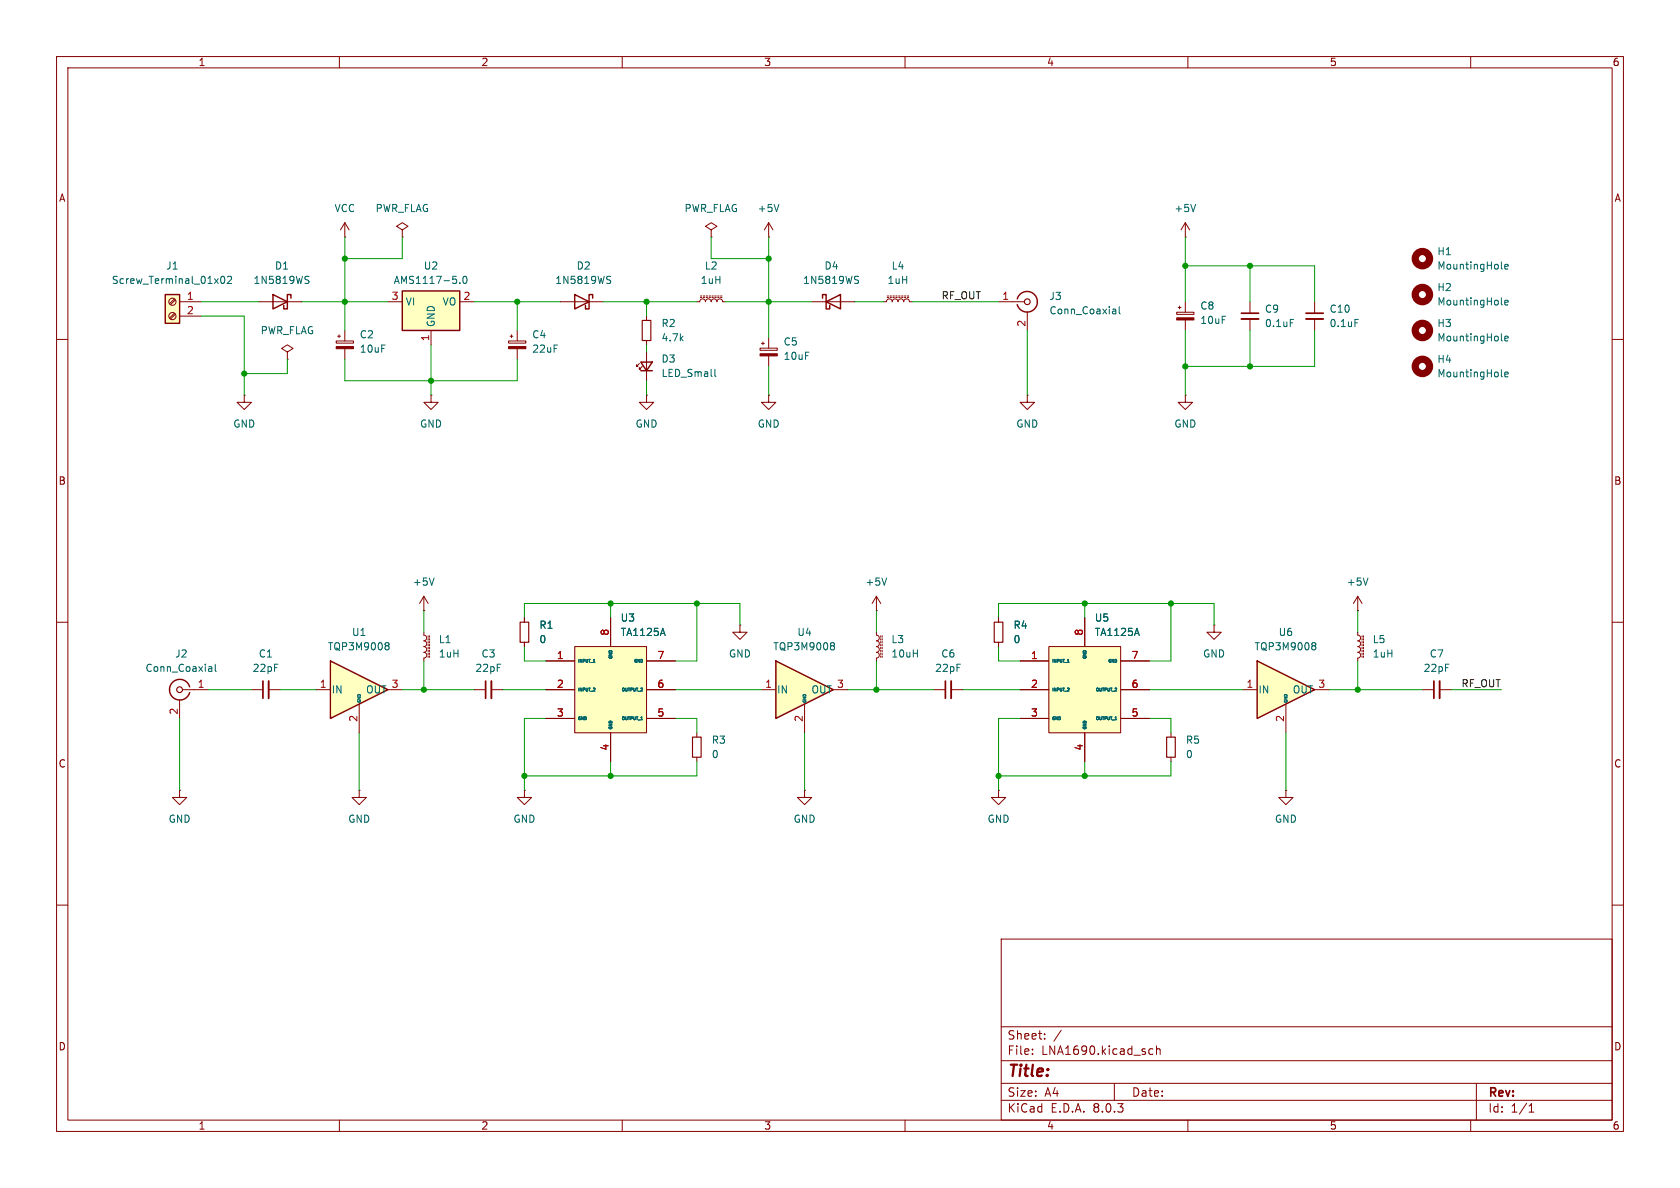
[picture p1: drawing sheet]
<svg xmlns="http://www.w3.org/2000/svg" width="297mm" height="210mm" viewBox="0 0 297 210" stroke-linecap="round" stroke-linejoin="round" font-family="sans-serif">
<g fill="none" stroke="#840000" stroke-width=".18">
<path d="M10 10h277v190h-277zM12 12h273v186h-273zM60 10v2M110 10v2M160 10v2M210 10v2M260 10v2M10 60h2M285 60h2M10 110h2M285 110h2M10 160h2"/>
<path d="M285 160h2M177 166h108v32h-108zM60 198v2M110 198v2M160 198v2M177 194.5h108M177 191.5h108M177 187.5h108M177 181.5h108M182.5 186.3v.1M182.5 185.5v.1M184.7 183.6v.1"/>
<path d="M184.7 182.8v.1M187.6 182.1l-1.3 2M197 191.5v3M203.2 186.3h.6M203.2 185.5h.6M204.5 185.5l.2-.1 .3 .1 .1 .9M204.5 184.9v1.5M210 198v2M260 198v2M261 191.5v6.5M270.3 196.6h.9M270.3 195.5l.4-.4v1.5"/>
</g>
<path d="M137.2 116.8l10.1 5.1-10.1 5.1z" fill="#ffffc2"/>
<path d="M137.2 116.8l10.1 5.1-10.1 5.1zM33.5 121.4a1.81 1.81 0 0 0-2.8-1 1.81 1.81 0 0 0 0 3 1.81 1.81 0 0 0 2.8-1" fill="none" stroke="#840000" stroke-width=".25"/>
<g fill="none" stroke="#840000" stroke-width=".18">
<path d="M74.9 111.8v.5l.4 .1 .1 .4-.1 .3-.4 .2 .4 .1 .1 .4-.1 .4-.4 .1 .4 .2 .1 .5-.2 .2-.3 .1 .4 .2 .1 .3-.1 .4-.4 .1v.5M75.7 112.4v.2M75.7 112.9v.3M75.7 113.4v.3M75.7 113.9v.3M75.7 114.4v.3M75.7 114.9v.3M75.7 115.4v.3M75.7 116v.2M75.9 112.4v.2M75.9 112.9v.3M75.9 113.4v.3"/>
<path d="M75.9 113.9v.3M75.9 114.4v.3M75.9 114.9v.3M75.9 115.4v.3M75.9 116v.2M214.6 110.5v1.3h1.3l-1.3 1.2-1.2-1.2h1.2M214.6 110.5h.1M31.7 139.7v1.3h1.3l-1.3 1.2-1.2-1.2h1.2M31.7 139.7h.1M31.7 123.7v3.3M32.3 121.9h4.5M63.5 139.7v1.3h1.3l-1.3 1.2-1.3-1.2h1.3"/>
<path d="M63.5 139.7h.1M92.7 139.7v1.3h1.3l-1.3 1.2-1.3-1.2h1.3M92.7 139.7h.1M134.6 121.9h2.6M142.2 124.5v5M147.3 121.9h2.6"/>
</g>
<path d="M37 117.8l.4 .1v.8M37.4 118.6l-.4 .1M37.4 118.1l-.4 .1M38.1 117.4v1.1l.1 .2M147 113.6h.3l.2 .3-.2 .3M147 114.2h.3M147.3 114.2l.2 .2v.2l-.1 .2-.4 .1" fill="none" stroke="#006464" stroke-width=".18"/>
<circle cx="31.8" cy="121.9" r=".51" fill="none" stroke="#840000" stroke-width=".2"/>
<path d="M58.4 116.8l10.2 5.1-10.2 5.1z" fill="#ffffc2"/>
<path d="M58.4 116.8l10.2 5.1-10.2 5.1z" fill="none" stroke="#840000" stroke-width=".25"/>
<g fill="none" stroke="#840000" stroke-width=".18">
<path d="M59.7 59.4h.5M59.9 59.2v.5M61 58.4v1.9M59.4 60.3h3.1v.4h-3.1zM61 61.6v1.9M74.9 108h.1M74.9 105.4l-.7 1.3M74.9 105.4v2.6M74.9 105.4l.8 1.3M92.7 109.2v.8M92.7 113.5v.8M130.8 110.5v1.3h1.3l-1.3 1.2-1.3-1.2h1.3"/>
<path d="M130.8 110.5h.1M240 111.8v.5l.4 .1 .1 .4-.1 .3-.4 .2 .4 .1 .1 .4-.1 .4-.4 .1 .4 .2 .1 .5-.2 .2-.3 .1 .4 .2 .1 .3-.1 .4-.4 .1v.5M240.8 112.4v.2M240.8 112.9v.3M240.8 113.4v.3M240.8 113.9v.3M240.8 114.4v.3M240.8 114.9v.3M240.8 115.4v.3M240.8 116v.2M241 112.4v.2M241 112.9v.3"/>
<path d="M241 113.4v.3M241 113.9v.3M241 114.4v.3M241 114.9v.3M241 115.4v.3M241 116v.2M44.4 121.9h2.1M47.5 121.9h2M55.9 121.9h2.5M63.5 124.5v5M68.6 121.9h2.5M123.2 129.5v.8"/>
<path d="M123.2 133.9v.7M142.2 139.7v1.3h1.3l-1.3 1.2-1.2-1.2h1.2M142.2 139.7h.1M176.5 139.7v1.3h1.3l-1.3 1.2-1.2-1.2h1.2M176.5 139.7h.1M251.5 121.9h2M254.5 121.9h2"/>
</g>
<path d="M68.3 113.6h.2l.3 .3-.3 .3M68.3 114.2h.2M68.5 114.2l.3 .2v.2l-.1 .2-.4 .1M76.7 102.2l-.4 1.2" fill="none" stroke="#006464" stroke-width=".18"/>
<path d="M47.5 120.4v3M254.5 120.4v3" fill="none" stroke="#840000" stroke-width=".33"/>
<path d="M46.5 120.4v3M253.5 120.4v3" fill="none" stroke="#840000" stroke-width=".3"/>
<path d="M91.9 110h1.6v3.5h-1.6zM122.4 130.3h1.6v3.6h-1.6z" fill="none" stroke="#840000" stroke-width=".2"/>
<path d="M59.4 61.3h3.1v.3h-3.1z" fill="#840000" stroke="#840000" stroke-width=".18"/>
<path d="M71.1 51.4h10.2v7h-10.2z" fill="#ffffc2"/>
<path d="M71.1 51.4h10.2v7h-10.2zM101.6 52.1l2.5 1.2-2.5 1.3zM104.8 52.7v-.6h-.7v2.5h-.6v-.6M145.4 52.7v-.6h.6v2.5h.7v-.6M146 53.3l2.6-1.2v2.5zM113.3 64h2l-1 1.5zM113.3 65.5h2" fill="none" stroke="#840000" stroke-width=".25"/>
<g fill="none" stroke="#840000" stroke-width=".18">
<path d="M68.6 53.3h2.5M76.2 58.4v2.6M81.3 53.3h2.5M99.1 53.3h7.6M114.3 55.9v.7M135.9 59.7v1.8M143.5 53.3h7.6M113 64.3l-.5 .5v-.3v.3h.3M113.5 64.8l-.5 .5v-.3v.3h.3M114.3 69.9v1.2h1.3l-1.3 1.3-1.3-1.3h1.3M114.3 69.9h.1M114.3 60.2v.8"/>
<path d="M114.3 62.2v5.1M134.4 61.5h3v.4h-3zM134.6 60.7h.5M134.9 60.5v.5M135.9 69.9v1.2h1.3l-1.3 1.3-1.3-1.3h1.3M135.9 69.9h.1M135.9 62.9v1.9M227.3 139.7v1.3h1.3l-1.3 1.2-1.2-1.2h1.2M227.3 139.7h.1"/>
</g>
<path d="M81.3 50v.1M82 48.9l.1-.1a.68 .68 0 0 1 .5 .7 .68 .68 0 0 1-.5 .6 .84 .84 0 0 1-.1-1.2zM107.5 48.8l.5 .1M107.5 49.4l.3 .2 .2 .3-.3 .2h-.3M151.3 48.8l.5 .1M151.3 49.4l.4 .2 .1 .3-.3 .2h-.3M126.4 65.3v1.1l.2 .2" fill="none" stroke="#006464" stroke-width=".18"/>
<path d="M113.5 56.6h1.6v3.6h-1.6z" fill="none" stroke="#840000" stroke-width=".2"/>
<path d="M134.4 62.5h3v.4h-3z" fill="#840000" stroke="#840000" stroke-width=".18"/>
<path d="M222.2 116.8l10.2 5.1-10.2 5.1z" fill="#ffffc2"/>
<path d="M222.2 116.8l10.2 5.1-10.2 5.1z" fill="none" stroke="#840000" stroke-width=".25"/>
<g fill="none" stroke="#840000" stroke-width=".18">
<path d="M135.9 39.4l-.8 1.2M135.9 39.4v2.5M135.9 39.4l.8 1.2M71.1 40.6l1-.6-1-.6-1 .6 1 .6v1.3M71.1 41.9h.1M90.2 59.4h.5M90.4 59.2v.5M91.4 58.4v1.9M123.2 53.3h.5l.1-.3 .4-.2 .4 .2 .1 .3 .2-.3 .3-.2 .4 .2 .1 .3 .2-.3 .3-.2 .4 .2 .1 .3 .2-.3 .4-.2 .3 .2 .2 .3h.5M123.8 52.6h.3M123.8 52.3h.3M124.3 52.6h.3"/>
<path d="M124.3 52.3h.3M124.8 52.6h.3M124.8 52.3h.3M125.3 52.6h.3M125.3 52.3h.3M125.7 40.6l-1-.6 1-.6 1 .6-1 .6v1.3M125.7 41.9h.1M125.9 52.6h.2M125.9 52.3h.2M126.4 52.6h.2M126.4 52.3h.2M126.9 52.6h.2"/>
<path d="M126.9 52.3h.2M127.4 52.6h.2M127.4 52.3h.2M135.9 41.9h.1M89.9 60.3h3.1v.4h-3.1zM91.4 61.6v1.9M207 129.5v.8M207 133.9v.7M219.7 121.9h2.5M227.3 124.5v5M232.4 121.9h2.5"/>
</g>
<path d="M137.7 36.1l-.4 1.3M232.1 113.6h.3l.2 .3-.2 .3M232.1 114.2h.3M232.4 114.2l.2 .2v.2l-.1 .2-.4 .1" fill="none" stroke="#006464" stroke-width=".18"/>
<path d="M89.9 61.3h3.1v.3h-3.1z" fill="#840000" stroke="#840000" stroke-width=".18"/>
<path d="M206.2 130.3h1.6v3.6h-1.6z" fill="none" stroke="#840000" stroke-width=".2"/>
<path d="M101.6 114.3h12.7v15.2h-12.7z" fill="#ffffc2"/>
<g fill="none" stroke="#840000" stroke-width=".18">
<path d="M96.5 116.8h5.1M101.6 114.3h12.7v15.2h-12.7zM107.9 109.2v5.1M114.3 116.8h5.1M176.5 109.2v.8M176.5 113.5v.8M83.8 121.9h2.1M86.9 121.9h2M96.5 121.9h5.1M96.5 127h5.1M107.9 129.5v5.1M114.3 121.9h5.1"/>
<path d="M114.3 127h5.1"/>
</g>
<g fill="none" stroke="#006464" stroke-width=".18">
<path d="M102.3 116.6v.5M102.9 116.6v.5l-.3-.5v.5M103.3 116.6h-.2v.5M103.6 116.6v.4M103.9 116.6v.4M104.1 116.6h.3M104.2 116.6v.5M104.9 117.1h.3M105 116.6v.5M102.3 121.6v.5M102.9 121.6v.5l-.3-.5v.5M103.3 121.7l-.2-.1v.5"/>
<path d="M103.6 121.6v.5M103.9 121.6v.5M104.1 121.6h.3M104.2 121.6v.5M104.9 121.7h.2M113.3 127.2h.3"/>
</g>
<path d="M86.9 120.4v3" fill="none" stroke="#840000" stroke-width=".33"/>
<path d="M85.9 120.4v3" fill="none" stroke="#840000" stroke-width=".3"/>
<path d="M175.8 110h1.5v3.5h-1.5z" fill="none" stroke="#840000" stroke-width=".2"/>
<path d="M185.4 114.3h12.7v15.2h-12.7z" fill="#ffffc2"/>
<g fill="none" stroke="#840000" stroke-width=".18">
<path d="M209.5 39.4l-.7 1.2M209.5 39.4v2.5M209.5 39.4l.8 1.2M45.7 53.3h7.6M209.5 41.9h.1M43.2 69.9v1.2h1.2l-1.2 1.3-1.3-1.3h1.3M43.2 69.9h.1M50.8 62.2l1-.6-1-.6-1 .6 1 .6v1.3M50.8 63.5h.1M76.2 69.9v1.2h1.3l-1.3 1.3-1.3-1.3h1.3M76.2 69.9h.1M181.6 69.9v1.2h1.3l-1.3 1.3-1.3-1.3h1.3"/>
<path d="M181.6 69.9h.1M154.9 111.8v.5l.4 .1 .1 .4-.1 .3-.4 .2 .4 .1 .2 .4-.2 .4-.4 .1 .5 .2v.5l-.2 .2-.3 .1 .4 .2 .2 .3-.2 .4-.4 .1v.5M154.9 108h.1M154.9 105.4v2.6M154.9 105.4l-.7 1.3M154.9 105.4l.8 1.3M155.7 112.4v.2M155.7 112.9v.3M155.7 113.4v.3M155.7 113.9v.3M155.7 114.4v.3M155.7 114.9v.3"/>
<path d="M155.7 115.4v.3M155.7 116v.2M156 112.4v.2M156 112.9v.3M156 113.4v.3M156 113.9v.3M156 114.4v.3M156 114.9v.3M156 115.4v.3M156 116v.2M180.3 116.8h5.1M185.4 114.3h12.7v15.2h-12.7z"/>
<path d="M191.8 109.2v5.1M198.1 116.8h5.1M180.3 121.9h5.1M180.3 127h5.1M191.8 129.5v5.1M198.1 121.9h5.1M198.1 127h5.1"/>
</g>
<g fill="none" stroke="#006464" stroke-width=".18">
<path d="M211.4 36.1l-.5 1.3M54.1 49.4l.4 .2 .1 .3-.2 .2h-.3M54.1 48.8l.5 .1M266 59.8l.6-.1v-.2l-.4-.1-.2 .2 .1 .6h.5M265.4 60.1l.2 .2M156.8 102.2l-.5 1.2M186.1 116.6v.5M186.7 116.6v.5l-.3-.5v.5M187.2 116.6h-.3v.5M187.4 116.6v.4M187.7 116.6v.4M187.9 116.6h.3"/>
<path d="M188 116.6v.5M188.7 117.1h.3M188.8 116.6l.1 .5M186.1 121.6v.5M186.7 121.6v.5l-.3-.5v.5M187.2 121.7l-.3-.1v.5M187.4 121.6v.5M187.7 121.6v.5M187.9 121.6h.3M188 121.6v.5M188.7 121.7h.3M197.1 127.2h.3"/>
</g>
<circle cx="251.5" cy="58.4" r="1.27" fill="none" stroke="#840000" stroke-width="1.3"/>
<path d="M48.3 52.1l2.5 1.2-2.5 1.3zM51.4 52.7v-.6h-.6v2.5h-.6v-.6" fill="none" stroke="#840000" stroke-width=".25"/>
<path d="M29.2 52.1h2.5v5.1h-2.5z" fill="#ffffc2"/>
<path d="M29.2 52.1h2.5v5.1h-2.5zM179.8 52.8a1.81 1.81 0 0 1 2-1.3 1.81 1.81 0 0 1 1.6 1.8M183.4 53.3a1.82 1.82 0 0 1-1.6 1.8 1.82 1.82 0 0 1-2-1.3" fill="none" stroke="#840000" stroke-width=".25"/>
<g fill="none" stroke="#840000" stroke-width=".18">
<path d="M61 39.4l-.8 1.2M61 39.4v2.5M61 39.4l.7 1.2M30.8 55.4l-.8 .8M30.8 52.8l-.8 .9M31 55.5l-.9 .9M31 53l-.9 .8M31.7 53.3h3.9M31.7 55.9h3.9M61 41.9h.1M156.2 53.3h.5l.2-.3 .3-.2 .4 .2 .1 .3 .2-.3 .3-.2 .4 .2 .1 .3 .2-.3 .4-.2 .3 .2 .2 .3 .1-.3 .4-.2 .3 .2 .2 .3h.5M156.8 52.6h.3"/>
<path d="M156.8 52.3h.3M157.4 52.6h.2M157.4 52.3h.2M157.9 52.6h.2M157.9 52.3h.2M158.4 52.6h.2M158.4 52.3h.2M158.9 52.6h.2M158.9 52.3h.2M159.4 52.6h.2M159.4 52.3h.2M159.9 52.6h.2"/>
<path d="M159.9 52.3h.2M160.4 52.6h.3M160.4 52.3h.3M176.5 53.3h4.6M181.6 55.1v3.3M208 55.2h3.1v.4h-3.1zM208.3 54.4h.5M208.5 54.1v.5M209.5 53.3v1.9M209.5 56.6v1.8M221 53.3v2.1M221 56.4v2"/>
<path d="M232.4 53.3v2.1M232.4 56.4v2M209.5 69.9v1.2h1.3l-1.3 1.3-1.2-1.3h1.2M209.5 69.9h.1M92.7 109.2v.8M92.7 113.5v.8M96.5 116.8h5.1M107.9 109.2v5.1M114.3 116.8h5.1M176.5 109.2v.8M176.5 113.5v.8M180.3 116.8h5.1"/>
<path d="M191.8 109.2v5.1M198.1 116.8h5.1M240 108h.1M240 105.4l-.7 1.3M240 105.4v2.6M240 105.4l.8 1.3M96.5 121.9h5.1M96.5 127h5.1M107.9 129.5v5.1M114.3 121.9h5.1M114.3 127h5.1M165.1 121.9h2"/>
<path d="M168.1 121.9h2.1M180.3 121.9h5.1M180.3 127h5.1M191.8 129.5v5.1M198.1 121.9h5.1M198.1 127h5.1"/>
<circle cx="30.5" cy="55.9" r=".63"/>
<circle cx="30.5" cy="53.3" r=".63"/>
</g>
<g fill="none" stroke="#006464" stroke-width=".18">
<path d="M39.2 48.9l.1-.1a.68 .68 0 0 1 .4 .7 .68 .68 0 0 1-.4 .6 .84 .84 0 0 1-.1-1.2zM40.2 49l.5-.2 .2 .4-.7 .9h.7M196.8 54.6l.4 .1 .1 .8M197.3 55.4l-.5 .1M197.3 54.9l-.5 .1M197.9 54.2v1.1l.1 .2M228.1 56.5h.6M239.5 56.5h.6M265.4 53.7l.2 .2M265.4 47.4l.2 .2M266 47.1l.6-.1v-.2l-.4-.1-.2 .2 .1 .6h.5M266 53.5l.6-.1v-.3h-.4l-.2 .2 .1 .6h.5"/>
<path d="M265.4 66.4l.2 .2M266 66.2l.6-.1v-.3h-.4l-.2 .2 .1 .6h.5M102.3 116.6v.5M102.9 116.6v.5l-.3-.5v.5M103.3 116.6h-.2v.5M103.6 116.6v.4M103.9 116.6v.4M104.1 116.6h.3M104.2 116.6v.5M104.9 117.1h.3M105 116.6v.5M186.1 116.6v.5"/>
<path d="M186.7 116.6v.5l-.3-.5v.5M187.2 116.6h-.3v.5M187.4 116.6v.4M187.7 116.6v.4M187.9 116.6h.3M188 116.6v.5M188.7 117.1h.3M188.8 116.6l.1 .5M241.8 102.2l-.4 1.2M102.3 121.6v.5M102.9 121.6v.5l-.3-.5v.5M103.3 121.7l-.2-.1v.5"/>
<path d="M103.6 121.6v.5M103.9 121.6v.5M104.1 121.6h.3M104.2 121.6v.5M104.9 121.7h.2M113.3 127.2h.3M186.1 121.6v.5M186.7 121.6v.5l-.3-.5v.5M187.2 121.7l-.3-.1v.5M187.4 121.6v.5M187.7 121.6v.5M187.9 121.6h.3"/>
<path d="M188 121.6v.5M188.7 121.7h.3M197.1 127.2h.3"/>
</g>
<circle cx="181.6" cy="53.3" r=".51" fill="none" stroke="#840000" stroke-width=".2"/>
<path d="M219.5 56.4h3M230.9 56.4h3M168.1 120.4v3" fill="none" stroke="#840000" stroke-width=".33"/>
<path d="M219.5 55.4h3M230.9 55.4h3M167.1 120.4v3" fill="none" stroke="#840000" stroke-width=".3"/>
<g fill="none" stroke="#840000" stroke-width="1.3">
<circle cx="251.5" cy="52.1" r="1.27"/>
<circle cx="251.5" cy="45.7" r="1.27"/>
<circle cx="251.5" cy="64.8" r="1.27"/>
</g>
<path d="M208 56.2h3.1v.4h-3.1z" fill="#840000" stroke="#840000" stroke-width=".18"/>
<g fill="none" stroke="#009600" stroke-width=".18">
<path d="M35.6 55.9h7.6v14M35.6 53.3h10.1M53.3 53.3h15.3M61 41.9v16.5M71.1 41.9v3.8h-10.1M83.8 53.3h15.3M91.4 53.3v5.1M106.7 53.3h16.5M114.3 53.3v2.6M125.7 41.9v3.8h10.2M128.3 53.3h15.2M135.9 41.9v17.8"/>
<path d="M151.1 53.3h5.1M161.3 53.3h15.2M181.6 58.4v11.5M209.5 47h22.9v6.3M209.5 41.9v11.4M209.5 58.4v11.5M221 47v6.3M221 58.4v6.4M232.4 58.4v6.4h-22.9M50.8 63.5v2.5h-7.6M61 63.5v3.8h30.4v-3.8M76.2 61v8.9"/>
<path d="M114.3 61v1.2M114.3 67.3v2.6M135.9 64.8v5.1M74.9 108v3.8M74.9 116.8v5.1M92.7 109.2v-2.5h38.1v3.8M92.7 114.3v2.5h3.8M107.9 106.7v2.5M123.2 106.7v10.1h-3.8M154.9 108v3.8M154.9 116.8v5.1M176.5 109.2v-2.5h38.1v3.8"/>
<path d="M176.5 114.3v2.5h3.8M191.8 106.7v2.5M207 106.7v10.1h-3.8M240 108v3.8M240 116.8v5.1M31.7 127v12.7M36.8 121.9h7.6M49.5 121.9h6.4M63.5 129.5v10.2M71.1 121.9h12.7M88.9 121.9h7.6M96.5 127h-3.8v12.7"/>
<path d="M107.9 134.6v2.6M119.4 127h3.8v2.5M119.4 121.9h15.2M123.2 134.6v2.6h-30.5M142.2 129.5v10.2M149.9 121.9h15.2M170.2 121.9h10.1M180.3 127h-3.8v12.7M191.8 134.6v2.6M203.2 127h3.8v2.5M203.2 121.9h16.5M207 134.6v2.6h-30.5"/>
<path d="M227.3 129.5v10.2M234.9 121.9h16.6M256.5 121.9h8.9"/>
</g>
<g fill="#009600" stroke="#009600" stroke-width=".18">
<circle cx="176.5" cy="137.2" r=".46"/>
<circle cx="209.5" cy="64.8" r=".46"/>
<circle cx="221" cy="47" r=".46"/>
<circle cx="209.5" cy="47" r=".46"/>
<circle cx="154.9" cy="121.9" r=".46"/>
<circle cx="221" cy="64.8" r=".46"/>
<circle cx="123.2" cy="106.7" r=".46"/>
<circle cx="74.9" cy="121.9" r=".46"/>
<circle cx="107.9" cy="137.2" r=".46"/>
<circle cx="92.7" cy="137.2" r=".46"/>
<circle cx="107.9" cy="106.7" r=".46"/>
<circle cx="135.9" cy="45.7" r=".46"/>
<circle cx="91.4" cy="53.3" r=".46"/>
<circle cx="114.3" cy="53.3" r=".46"/>
<circle cx="135.9" cy="53.3" r=".46"/>
<circle cx="240" cy="121.9" r=".46"/>
<circle cx="191.8" cy="106.7" r=".46"/>
<circle cx="207" cy="106.7" r=".46"/>
<circle cx="191.8" cy="137.2" r=".46"/>
<circle cx="61" cy="53.3" r=".46"/>
<circle cx="61" cy="45.7" r=".46"/>
<circle cx="76.2" cy="67.3" r=".46"/>
<circle cx="43.2" cy="66" r=".46"/>
</g>
<text font-size="2.8" fill="#840000" x="178" y="190.9">Title:</text>
<g font-size="2.1" fill="#840000">
<text x="178" y="184">Sheet:</text>
<text x="178" y="186.7">File:</text>
<text x="184.1" y="186.7">LNA1690.kicad_sch</text>
<text x="178" y="196.9">KiCad</text>
<text x="178" y="194.1">Size:</text>
<text x="184.7" y="194.1">A4</text>
<text x="185.7" y="196.9">E.D.A.</text>
<text x="193.3" y="196.9">8.0.3</text>
<text x="200" y="194.1">Date:</text>
<text x="263" y="194.3">Rev:</text>
<text x="263" y="196.9">Id:</text>
<text x="267.1" y="196.9">1/1</text>
</g>
<g font-size="1.8" fill="#840000">
<text x="35" y="11.9">1</text>
<text x="85" y="11.9">2</text>
<text x="135" y="11.9">3</text>
<text x="185" y="11.9">4</text>
<text x="235" y="11.9">5</text>
<text x="285" y="11.9">6</text>
<text x="10.3" y="35.9">A</text>
<text x="285.3" y="35.9">A</text>
<text x="10.3" y="85.9">B</text>
<text x="285.3" y="85.9">B</text>
<text x="10.3" y="135.9">C</text>
<text x="285.3" y="135.9">C</text>
<text x="10.3" y="185.9">D</text>
<text x="285.3" y="185.9">D</text>
<text x="35" y="199.9">1</text>
<text x="85" y="199.9">2</text>
<text x="135" y="199.9">3</text>
<text x="185" y="199.9">4</text>
<text x="235" y="199.9">5</text>
<text x="285" y="199.9">6</text>
</g>
<g font-size="1.8" fill="#006464">
<text x="59" y="37.7">VCC</text>
<text x="66.3" y="37.7">PWR_FLAG</text>
<text x="120.9" y="37.7">PWR_FLAG</text>
<text x="133.9" y="37.7">+5V</text>
<text x="207.5" y="37.7">+5V</text>
<text x="29.3" y="47.9">J1</text>
<text x="48.5" y="47.9">D1</text>
<text x="74.8" y="47.9">U2</text>
<text x="101.8" y="47.9">D2</text>
<text x="124.5" y="47.9">L2</text>
<text x="145.7" y="47.9">D4</text>
<text x="157.5" y="47.9">L4</text>
<text x="254" y="45.3">H1</text>
<text x="254" y="47.9">MountingHole</text>
<text x="19.7" y="50.4">Screw_Terminal_01x02</text>
<text x="44.7" y="50.4">1N5819WS</text>
<text x="69.5" y="50.4">AMS1117-5.0</text>
<text x="98.1" y="50.4">1N5819WS</text>
<text x="123.8" y="50.4">1uH</text>
<text x="141.9" y="50.4">1N5819WS</text>
<text x="156.8" y="50.4">1uH</text>
<text x="185.4" y="53.2">J3</text>
<text x="254" y="51.7">H2</text>
<text x="46" y="59.3">PWR_FLAG</text>
<text x="71.6" y="54.2">VI</text>
<text x="77.1" y="57.9" transform="rotate(-90 77.1 57.9)">GND</text>
<text x="78.1" y="54.2">VO</text>
<text x="116.8" y="58">R2</text>
<text x="185.4" y="55.8">Conn_Coaxial</text>
<text x="212.1" y="54.9">C8</text>
<text x="212.1" y="57.5">10uF</text>
<text x="223.5" y="55.5">C9</text>
<text x="223.5" y="58">0.1uF</text>
<text x="235" y="55.5">C10</text>
<text x="235" y="58">0.1uF</text>
<text x="254" y="58">H3</text>
<text x="254" y="54.2">MountingHole</text>
<text x="63.5" y="60">C2</text>
<text x="63.5" y="62.5">10uF</text>
<text x="94" y="60">C4</text>
<text x="94" y="62.5">22uF</text>
<text x="116.8" y="60.6">4.7k</text>
<text x="116.8" y="64.3">D3</text>
<text x="138.4" y="61.3">C5</text>
<text x="138.4" y="63.8">10uF</text>
<text x="254" y="60.6">MountingHole</text>
<text x="254" y="64.4">H4</text>
<text x="116.8" y="66.8">LED_Small</text>
<text x="254" y="66.9">MountingHole</text>
<text x="41.1" y="75.8">GND</text>
<text x="74.2" y="75.8">GND</text>
<text x="112.3" y="75.8">GND</text>
<text x="133.9" y="75.8">GND</text>
<text x="179.6" y="75.8">GND</text>
<text x="207.5" y="75.8">GND</text>
<text x="72.9" y="103.7">+5V</text>
<text x="152.9" y="103.7">+5V</text>
<text x="238" y="103.7">+5V</text>
<text x="62.1" y="112.6">U1</text>
<text x="77.5" y="113.9">L1</text>
<text x="95.3" y="111.4">R1</text>
<text x="95.3" y="113.9">0</text>
<text x="109.6" y="110.1">U3</text>
<text x="109.6" y="112.6">TA1125A</text>
<text x="140.9" y="112.6">U4</text>
<text x="157.5" y="113.9">L3</text>
<text x="179.1" y="111.4">R4</text>
<text x="179.1" y="113.9">0</text>
<text x="193.4" y="110.1">U5</text>
<text x="193.4" y="112.6">TA1125A</text>
<text x="226" y="112.6">U6</text>
<text x="242.6" y="113.9">L5</text>
<text x="25.6" y="119">Conn_Coaxial</text>
<text x="30.9" y="116.4">J2</text>
<text x="44.6" y="119">22pF</text>
<text x="45.7" y="116.4">C1</text>
<text x="57.9" y="115.2">TQP3M9008</text>
<text x="77.5" y="116.4">1uH</text>
<text x="83.9" y="119">22pF</text>
<text x="85" y="116.4">C3</text>
<text x="128.8" y="116.4">GND</text>
<text x="136.6" y="115.2">TQP3M9008</text>
<text x="157.5" y="116.4">10uH</text>
<text x="165.2" y="119">22pF</text>
<text x="166.3" y="116.4">C6</text>
<text x="212.6" y="116.4">GND</text>
<text x="221.7" y="115.2">TQP3M9008</text>
<text x="242.6" y="116.4">1uH</text>
<text x="251.6" y="119">22pF</text>
<text x="252.7" y="116.4">C7</text>
<text x="58.5" y="122.8">IN</text>
<text x="64.6" y="122.8">OUT</text>
<text x="137.3" y="122.8">IN</text>
<text x="143.4" y="122.8">OUT</text>
<text x="222.4" y="122.8">IN</text>
<text x="228.5" y="122.8">OUT</text>
<text x="125.7" y="131.7">R3</text>
<text x="209.6" y="131.7">R5</text>
<text x="125.7" y="134.2">0</text>
<text x="209.6" y="134.2">0</text>
<text x="29.7" y="145.6">GND</text>
<text x="61.5" y="145.6">GND</text>
<text x="90.7" y="145.6">GND</text>
<text x="140.2" y="145.6">GND</text>
<text x="174.5" y="145.6">GND</text>
<text x="225.3" y="145.6">GND</text>
</g>
<g font-size="1.8" fill="#a90000">
<text x="32.9" y="53.1">1</text>
<text x="69.1" y="53.1">3</text>
<text x="81.8" y="53.1">2</text>
<text x="177.1" y="53.1">1</text>
<text x="32.9" y="55.6">2</text>
<text x="181.4" y="57.9" transform="rotate(-90 181.4 57.9)">2</text>
<text x="75.9" y="60.4" transform="rotate(-90 75.9 60.4)">1</text>
<text x="107.7" y="112.5" transform="rotate(-90 107.7 112.5)">8</text>
<text x="191.5" y="112.5" transform="rotate(-90 191.5 112.5)">8</text>
<text x="98.4" y="116.6">1</text>
<text x="116.1" y="116.6">7</text>
<text x="182.2" y="116.6">1</text>
<text x="200" y="116.6">7</text>
<text x="34.9" y="121.7">1</text>
<text x="56.4" y="121.7">1</text>
<text x="69.1" y="121.7">3</text>
<text x="98.4" y="121.7">2</text>
<text x="116.1" y="121.7">6</text>
<text x="135.2" y="121.7">1</text>
<text x="147.9" y="121.7">3</text>
<text x="182.2" y="121.7">2</text>
<text x="200" y="121.7">6</text>
<text x="220.3" y="121.7">1</text>
<text x="233" y="121.7">3</text>
<text x="31.5" y="126.4" transform="rotate(-90 31.5 126.4)">2</text>
<text x="63.2" y="127.7" transform="rotate(-90 63.2 127.7)">2</text>
<text x="98.4" y="126.7">3</text>
<text x="116.1" y="126.7">5</text>
<text x="142" y="127.7" transform="rotate(-90 142 127.7)">2</text>
<text x="182.2" y="126.7">3</text>
<text x="200" y="126.7">5</text>
<text x="227.1" y="127.7" transform="rotate(-90 227.1 127.7)">2</text>
<text x="107.7" y="132.8" transform="rotate(-90 107.7 132.8)">4</text>
<text x="191.5" y="132.8" transform="rotate(-90 191.5 132.8)">4</text>
</g>
<g font-size="1.8" fill="#0f0f0f">
<text x="166.4" y="53">RF_OUT</text>
<text x="258.3" y="121.6">RF_OUT</text>
</g>
<g font-size=".7" fill="#006464">
<text x="102.1" y="117.3">INPUT_1</text>
<text x="108.4" y="116.7" transform="rotate(-90 108.4 116.7)">GND</text>
<text x="111.9" y="117.3">GND</text>
<text x="185.9" y="117.3">INPUT_1</text>
<text x="192.3" y="116.7" transform="rotate(-90 192.3 116.7)">GND</text>
<text x="195.7" y="117.3">GND</text>
<text x="64" y="124.3" transform="rotate(-90 64 124.3)">GND</text>
<text x="102.1" y="122.4">INPUT_2</text>
<text x="109.7" y="122.4">OUTPUT_2</text>
<text x="142.7" y="124.3" transform="rotate(-90 142.7 124.3)">GND</text>
<text x="185.9" y="122.4">INPUT_2</text>
<text x="193.5" y="122.4">OUTPUT_2</text>
<text x="227.8" y="124.3" transform="rotate(-90 227.8 124.3)">GND</text>
<text x="102.1" y="127.5">GND</text>
<text x="108.4" y="129" transform="rotate(-90 108.4 129)">GND</text>
<text x="109.7" y="127.5">OUTPUT_1</text>
<text x="185.9" y="127.5">GND</text>
<text x="192.3" y="129" transform="rotate(-90 192.3 129)">GND</text>
<text x="193.5" y="127.5">OUTPUT_1</text>
</g>
</svg>
